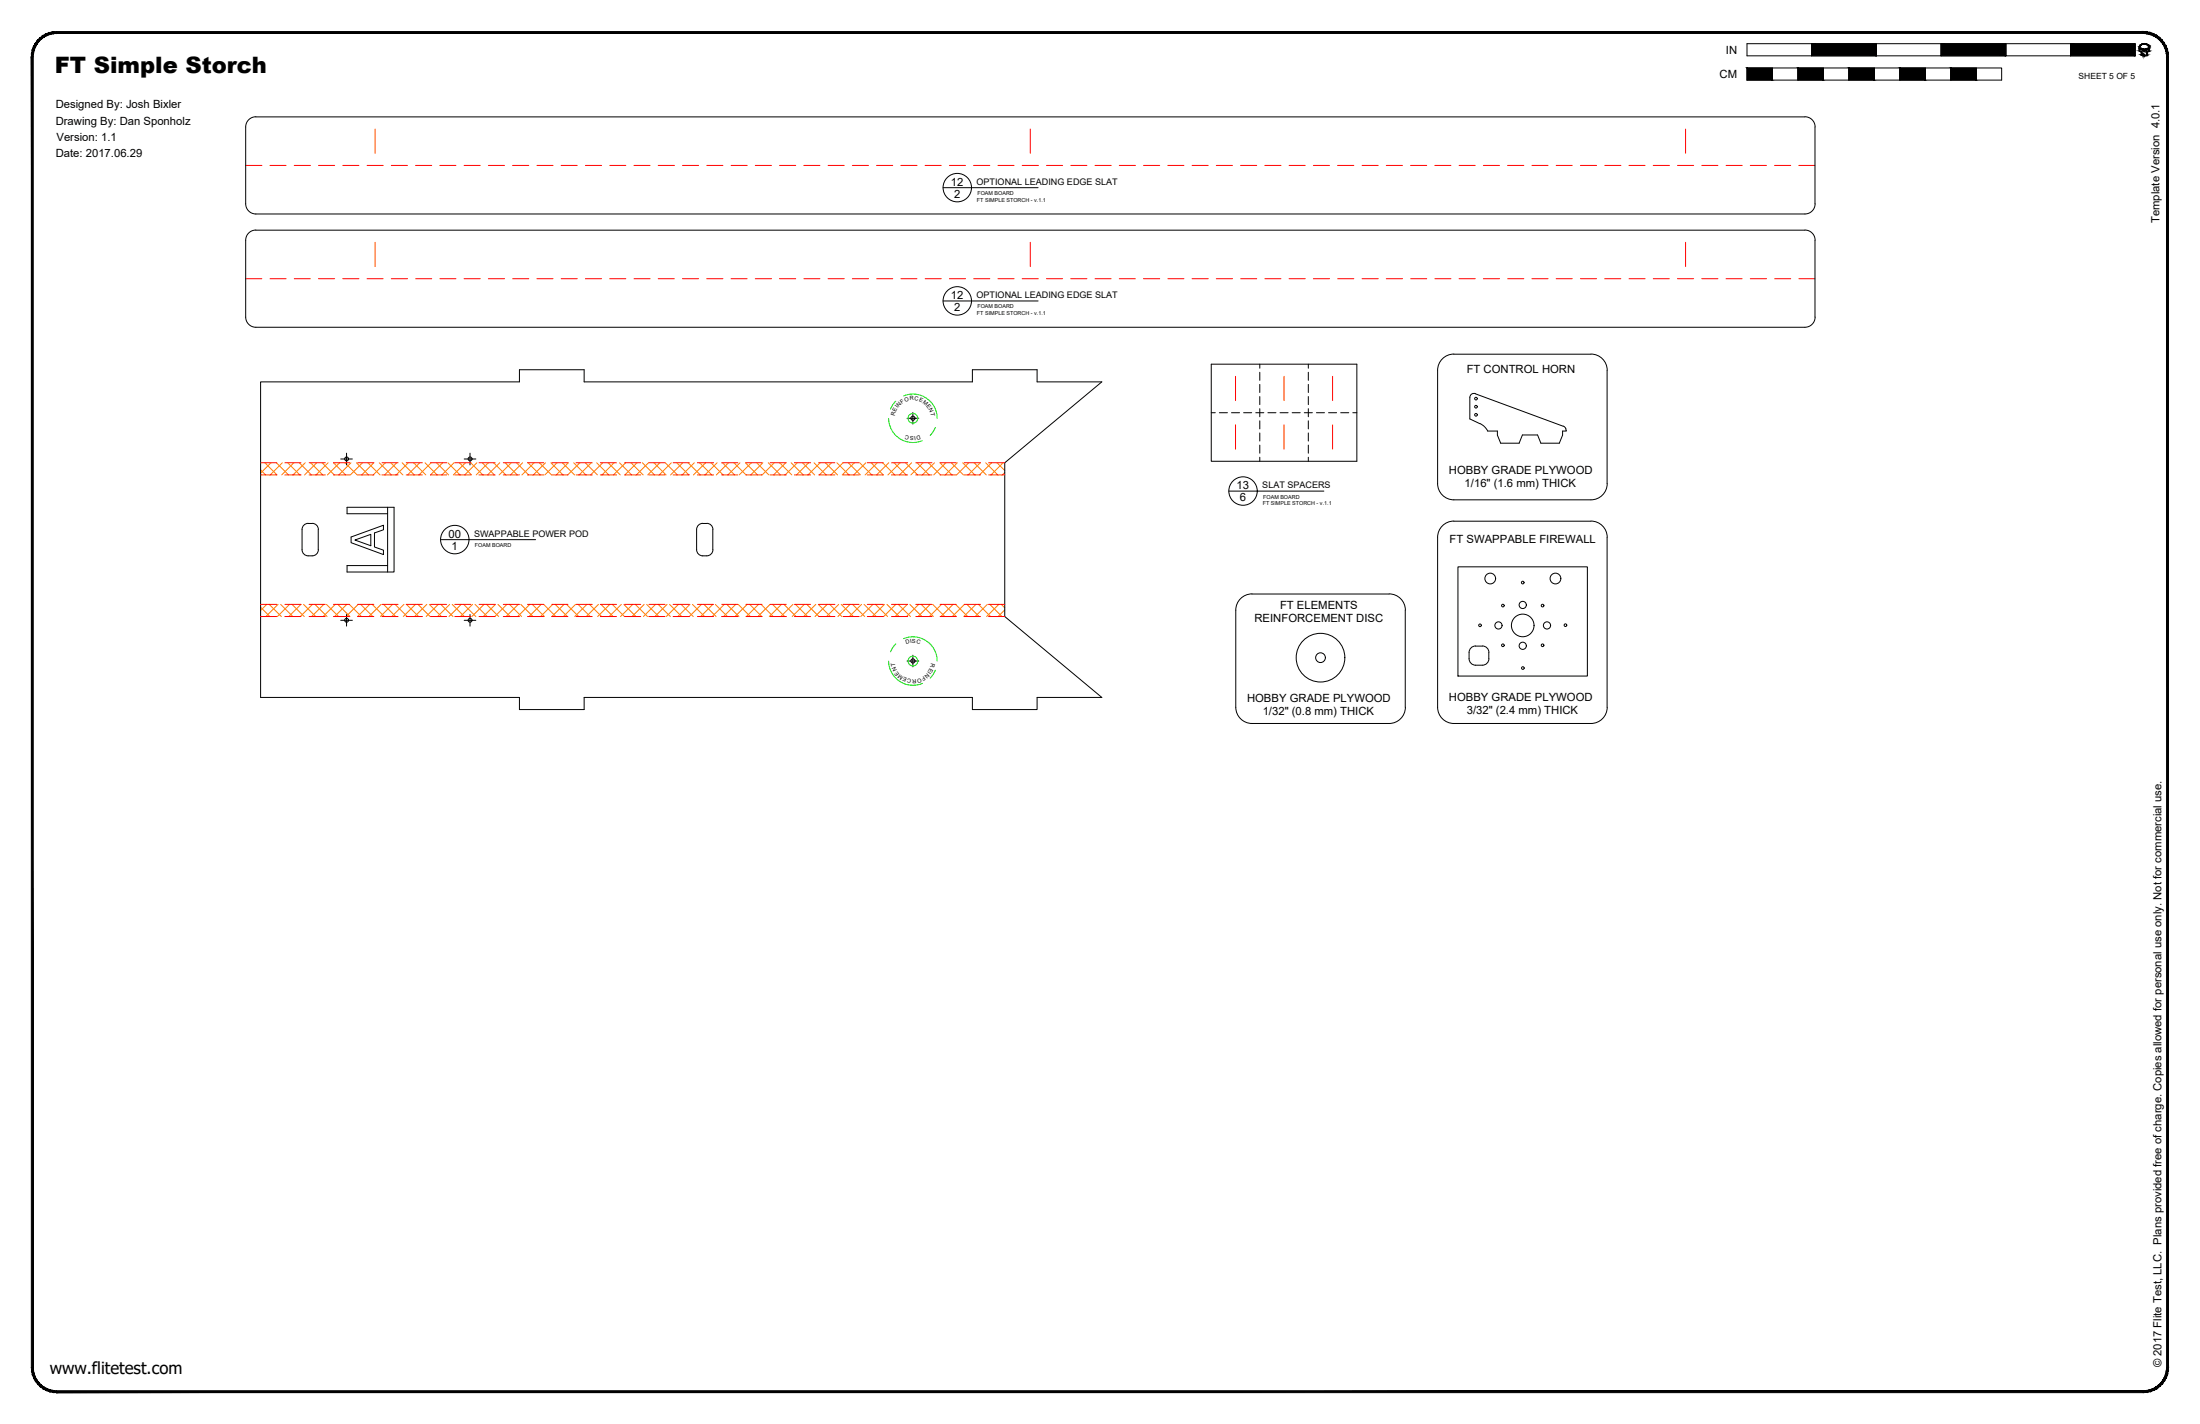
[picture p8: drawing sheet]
<svg xmlns="http://www.w3.org/2000/svg" width="864mm" height="559mm" viewBox="0 0 864 559" stroke-linecap="round" stroke-linejoin="round" font-family="sans-serif">
<!-- layer: 01 CUT -->
<g fill="none" stroke="#000" stroke-width=".39">
<path d="M97.6 47a4 4 0 0 1 2.8-1.2h608.1a3.9 3.9 0 0 1 4 4v30.2a4 4 0 0 1-4 4h-608.1a4 4 0 0 1-4-4v-30.2a4 4 0 0 1 1.2-2.8zM97.6 91.4a4 4 0 0 1 2.8-1.1h608.1a3.9 3.9 0 0 1 4 4v30.1a4 4 0 0 1-4 4h-608.1a4 4 0 0 1-4-3.9v-30.2a4 4 0 0 1 1.2-2.9zM102.3 149.9h101.6v-4.8h25.4v4.8h152.4v-4.8h25.4v4.8h25.4l-38.1 31.7v60.3l38.1 31.8h-25.4v4.7h-25.4v-4.7h-152.4v4.7h-25.4v-4.7h-101.6zM475.5 142.9h57.1v38.1h-57.1zM494.5 142.9v1.6M494.5 146.1v3.2M494.5 150.8v3.2M494.5 155.6v3.2M513.6 142.9v1.6M513.6 146.1v3.2M513.6 150.8v3.2M513.6 155.6v3.2"/>
<path d="M579.1 154.5l34.6 12.7 .8 .7 .4 1.3h-1.5v1.5l-1.3 3.2h-7.2l-1.3-3.2h-6l-1.3 3.2h-7.2l-1.3-3.2v-1.5h-3.8l-2-2.4-5-2.4v-8.4M579.1 154.5a1.61 1.61 0 0 0-2.1 1.5M475.5 162h1.6M478.6 162h3.2M483.4 162h3.2M488.2 162h3.1M492.9 162h3.2M494.5 160.4v3.1M494.5 165.1v3.2M494.5 169.9v3.2M494.5 174.7v3.1M494.5 179.4v1.6"/>
<path d="M497.7 162h3.2M502.5 162h3.1M507.2 162h3.2M512 162h3.2M513.6 160.4v3.1M513.6 165.1v3.2M513.6 169.9v3.2M513.6 174.7v3.1M513.6 179.4v1.6M516.7 162h3.2M521.5 162h3.2M526.3 162h3.2"/>
<path d="M531 162h1.6M121 205.4a2.96 2.96 0 0 1 3.9 1.8l.1 8.5-.3 1.1-.6 .8a3.8 3.8 0 0 1-3.1 .5M121 205.4l-1.5 .5-.7 .8-.2 1.1v8.5l.9 1.3 1.5 .5M279.8 207.8v7.9M279.9 207.8l-.3-1.1a3.7 3.7 0 0 0-5.2-.8l-.7 .8-.2 1.1v8.5a3.2 3.2 0 0 0 4.5 1.8l1.3-.9 .6-1.5M572.3 222.4h50.8v42.9h-50.8zM579.2 253.5h2.7M579.2 253.5l-1.1 .3-.9 .7a4.9 4.9 0 0 0-.5 4l.2 1.1 .7 .9a5.1 5.1 0 0 0 4.3 .5M581.9 253.5l1.1 .3 .9 .7 .6 1.5M584.4 256.1v2.4M584.5 258.5l-.6 1.6-.9 .7-1.1 .2"/>
<circle cx="579.4" cy="156.4" r=".52"/>
<circle cx="579.4" cy="159.6" r=".52"/>
<circle cx="358.4" cy="164.1" r=".82"/>
<circle cx="579.4" cy="162.8" r=".52"/>
<circle cx="136.1" cy="180.1" r=".77"/>
<circle cx="184.5" cy="180.1" r=".77"/>
<circle cx="585" cy="227" r="2.11"/>
<circle cx="590" cy="237.6" r=".52"/>
<circle cx="597.7" cy="237.4" r="1.41"/>
<circle cx="597.7" cy="228.6" r=".52"/>
<circle cx="605.5" cy="237.6" r=".52"/>
<circle cx="610.6" cy="227" r="2.11"/>
<circle cx="136.1" cy="243.4" r=".77"/>
<circle cx="184.5" cy="243.4" r=".77"/>
<circle cx="358.4" cy="259.4" r=".82"/>
<circle cx="518.4" cy="258.1" r="9.6"/>
<circle cx="518.4" cy="258.1" r="1.91"/>
<circle cx="581" cy="245.4" r=".52"/>
<circle cx="588.2" cy="245.4" r="1.41"/>
<circle cx="590" cy="253.2" r=".52"/>
<circle cx="597.7" cy="245.4" r="4.4"/>
<circle cx="597.7" cy="253.4" r="1.41"/>
<circle cx="605.5" cy="253.2" r=".52"/>
<circle cx="607.3" cy="245.4" r="1.41"/>
<circle cx="614.5" cy="245.3" r=".52"/>
<circle cx="597.8" cy="262.2" r=".52"/>
</g>
<!-- layer: 02 SCORE -->
<g fill="none" stroke="#f00" stroke-width=".39">
<path d="M147.2 50.6v9.6M404.4 50.6v9.6M661.7 50.6v9.6M96.4 64.9h6.4M106 64.9h6.3M115.5 64.9h6.3M125 64.9h6.4M134.5 64.9h6.4M144.1 64.9h6.3M153.6 64.9h6.3M163.1 64.9h6.4M172.6 64.9h6.4"/>
<path d="M182.2 64.9h6.3M191.7 64.9h6.3M201.2 64.9h6.4M210.7 64.9h6.4M220.3 64.9h6.3M229.8 64.9h6.3M239.3 64.9h6.4M248.8 64.9h6.4M258.4 64.9h6.3M267.9 64.9h6.4M277.4 64.9h6.4M287 64.9h6.3"/>
<path d="M296.5 64.9h6.3M306 64.9h6.4M315.5 64.9h6.4M325.1 64.9h6.3M334.6 64.9h6.3M344.1 64.9h6.4M353.6 64.9h6.4M363.2 64.9h6.3M372.7 64.9h6.3M382.2 64.9h6.4M391.7 64.9h6.4M401.3 64.9h6.3"/>
<path d="M410.8 64.9h6.3M420.3 64.9h6.4M429.8 64.9h6.4M439.4 64.9h6.3M448.9 64.9h6.3M458.4 64.9h6.4M467.9 64.9h6.4M477.5 64.9h6.3M487 64.9h6.3M496.5 64.9h6.4M506 64.9h6.4M515.6 64.9h6.3"/>
<path d="M525.1 64.9h6.3M534.7 64.9h6.3M544.2 64.9h6.3M553.7 64.9h6.4M563.2 64.9h6.4M572.8 64.9h6.3M582.3 64.9h6.3M591.8 64.9h6.4M601.3 64.9h6.4M610.9 64.9h6.3M620.4 64.9h6.3M629.9 64.9h6.4"/>
<path d="M639.4 64.9h6.4M649 64.9h6.3M658.5 64.9h6.3M668 64.9h6.4M677.5 64.9h6.4M687.1 64.9h6.3M696.6 64.9h6.3M706.1 64.9h6.4M147.2 95.1v9.5M404.4 95.1v9.5M661.7 95.1v9.5M96.4 109.4h6.4"/>
<path d="M106 109.4h6.3M115.5 109.4h6.3M125 109.4h6.4M134.5 109.4h6.4M144.1 109.4h6.3M153.6 109.4h6.3M163.1 109.4h6.4M172.6 109.4h6.4M182.2 109.4h6.3M191.7 109.4h6.3M201.2 109.4h6.4M210.7 109.4h6.4"/>
<path d="M220.3 109.4h6.3M229.8 109.4h6.3M239.3 109.4h6.4M248.8 109.4h6.4M258.4 109.4h6.3M267.9 109.4h6.4M277.4 109.4h6.4M287 109.4h6.3M296.5 109.4h6.3M306 109.4h6.4M315.5 109.4h6.4M325.1 109.4h6.3"/>
<path d="M334.6 109.4h6.3M344.1 109.4h6.4M353.6 109.4h6.4M363.2 109.4h6.3M372.7 109.4h6.3M382.2 109.4h6.4M391.7 109.4h6.4M401.3 109.4h6.3M410.8 109.4h6.3M420.3 109.4h6.4M429.8 109.4h6.4M439.4 109.4h6.3"/>
<path d="M448.9 109.4h6.3M458.4 109.4h6.4M467.9 109.4h6.4M477.5 109.4h6.3M487 109.4h6.3M496.5 109.4h6.4M506 109.4h6.4M515.6 109.4h6.3M525.1 109.4h6.3M534.7 109.4h6.3M544.2 109.4h6.3M553.7 109.4h6.4"/>
<path d="M563.2 109.4h6.4M572.8 109.4h6.3M582.3 109.4h6.3M591.8 109.4h6.4M601.3 109.4h6.4M610.9 109.4h6.3M620.4 109.4h6.3M629.9 109.4h6.4M639.4 109.4h6.4M649 109.4h6.3M658.5 109.4h6.3M668 109.4h6.4"/>
<path d="M677.5 109.4h6.4M687.1 109.4h6.3M696.6 109.4h6.3M706.1 109.4h6.4M485 147.7v9.5M504 147.7v9.5M523.1 147.7v9.5M485 166.7v9.5M504 166.7v9.5M523.1 166.7v9.5M102.3 186.4h6.3M102.3 181.6h6.3"/>
<path d="M111.8 186.4h6.4M111.8 181.6h6.4M121.3 186.4h6.4M121.3 181.6h6.4M130.9 186.4h6.3M130.9 181.6h6.3M140.4 186.4h6.3M140.4 181.6h6.3M149.9 186.4h6.4M149.9 181.6h6.4M159.5 186.4h6.3M159.5 181.6h6.3"/>
<path d="M169 186.4h6.3M169 181.6h6.3M178.5 186.4h6.4M178.5 181.6h6.4M188 186.4h6.4M188 181.6h6.4M197.6 186.4h6.3M197.6 181.6h6.3M207.1 186.4h6.3M207.1 181.6h6.3M216.6 186.4h6.4M216.6 181.6h6.4"/>
<path d="M226.1 186.4h6.4M226.1 181.6h6.4M235.7 186.4h6.3M235.7 181.6h6.3M245.2 186.4h6.3M245.2 181.6h6.3M254.7 186.4h6.4M254.7 181.6h6.4M264.2 186.4h6.4M264.2 181.6h6.4M273.8 186.4h6.3M273.8 181.6h6.3"/>
<path d="M283.3 186.4h6.3M283.3 181.6h6.3M292.8 186.4h6.4M292.8 181.6h6.4M302.3 186.4h6.4M302.3 181.6h6.4M311.9 186.4h6.3M311.9 181.6h6.3M321.4 186.4h6.3M321.4 181.6h6.3M330.9 186.4h6.4M330.9 181.6h6.4"/>
<path d="M340.4 186.4h6.4M340.4 181.6h6.4M350 186.4h6.3M350 181.6h6.3M359.5 186.4h6.3M359.5 181.6h6.3M369 186.4h6.4M369 181.6h6.4M378.5 186.4h6.4M378.5 181.6h6.4M388.1 186.4h6.3M388.1 181.6h6.3"/>
<path d="M102.3 237.2h6.3M111.8 237.2h6.4M121.3 237.2h6.4M130.9 237.2h6.3M140.4 237.2h6.3M149.9 237.2h6.4M159.5 237.2h6.3M169 237.2h6.3M178.5 237.2h6.4M188 237.2h6.4M197.6 237.2h6.3M207.1 237.2h6.3"/>
<path d="M216.6 237.2h6.4M226.1 237.2h6.4M235.7 237.2h6.3M245.2 237.2h6.3M254.7 237.2h6.4M264.2 237.2h6.4M273.8 237.2h6.3M283.3 237.2h6.3M292.8 237.2h6.4M302.3 237.2h6.4M311.9 237.2h6.3M321.4 237.2h6.3"/>
<path d="M330.9 237.2h6.4M340.4 237.2h6.4M350 237.2h6.3M359.5 237.2h6.3M369 237.2h6.4M378.5 237.2h6.4M388.1 237.2h6.3M102.3 241.9h6.3M111.8 241.9h6.4M121.3 241.9h6.4M130.9 241.9h6.3M140.4 241.9h6.3"/>
<path d="M149.9 241.9h6.4M159.5 241.9h6.3M169 241.9h6.3M178.5 241.9h6.4M188 241.9h6.4M197.6 241.9h6.3M207.1 241.9h6.3M216.6 241.9h6.4M226.1 241.9h6.4M235.7 241.9h6.3M245.2 241.9h6.3M254.7 241.9h6.4"/>
<path d="M264.2 241.9h6.4M273.8 241.9h6.3M283.3 241.9h6.3M292.8 241.9h6.4M302.3 241.9h6.4M311.9 241.9h6.3M321.4 241.9h6.3M330.9 241.9h6.4M340.4 241.9h6.4M350 241.9h6.3M359.5 241.9h6.3M369 241.9h6.4"/>
<path d="M378.5 241.9h6.4M388.1 241.9h6.3"/>
</g>
<!-- layer: 06 CAVITY -->
<g fill="none" stroke="#ff7f00" stroke-width=".39">
<path d="M102.3 184.4l2 2M104 181.6l4.7 4.8M106.4 181.6l-4.1 4.1M108.5 181.6l4.8 4.8M110.8 181.6l-4.7 4.8M113 181.6l4.7 4.8M115.3 181.6l-4.7 4.8M117.5 181.6l4.7 4.8M119.8 181.6l-4.8 4.8M121.9 181.6l4.8 4.8M124.3 181.6l-4.7 4.8M126.5 181.6l4.7 4.8"/>
<path d="M128.8 181.6l-4.8 4.8M130.9 181.6l4.8 4.8M133.3 181.6l-4.8 4.8M135.4 181.6l4.8 4.8M137.8 181.6l-4.8 4.8M139.9 181.6l4.8 4.8M142.3 181.6l-4.8 4.8M144.4 181.6l4.8 4.8M146.7 181.6l-4.7 4.8M148.9 181.6l4.7 4.8M151.3 181.6l-4.8 4.8M153.4 181.6l4.8 4.8"/>
<path d="M155.7 181.6l-4.7 4.8M157.9 181.6l4.7 4.8M160.2 181.6l-4.7 4.8M162.4 181.6l4.7 4.8M164.8 181.6l-4.8 4.8M166.8 181.6l4.8 4.8M169.2 181.6l-4.7 4.8M171.4 181.6l4.7 4.8M173.7 181.6l-4.7 4.8M175.8 181.6l4.8 4.8M178.2 181.6l-4.8 4.8M180.3 181.6l4.8 4.8"/>
<path d="M182.7 181.6l-4.7 4.8M184.8 181.6l4.8 4.8M187.2 181.6l-4.8 4.8M189.3 181.6l4.8 4.8M191.7 181.6l-4.8 4.8M193.8 181.6l4.7 4.8M196.2 181.6l-4.8 4.8M198.3 181.6l4.8 4.8M200.7 181.6l-4.8 4.8M202.8 181.6l4.7 4.8M205.1 181.6l-4.7 4.8M207.3 181.6l4.7 4.8"/>
<path d="M209.7 181.6l-4.8 4.8M211.7 181.6l4.8 4.8M214.1 181.6l-4.7 4.8M216.3 181.6l4.7 4.8M218.6 181.6l-4.7 4.8M220.8 181.6l4.7 4.8M223.1 181.6l-4.8 4.8M225.2 181.6l4.8 4.8M227.6 181.6l-4.7 4.8M229.7 181.6l4.8 4.8M232.1 181.6l-4.8 4.8M234.2 181.6l4.8 4.8"/>
<path d="M236.6 181.6l-4.8 4.8M238.7 181.6l4.8 4.8M241.1 181.6l-4.8 4.8M243.2 181.6l4.8 4.8M245.6 181.6l-4.8 4.8M247.7 181.6l4.8 4.8M250 181.6l-4.7 4.8M252.2 181.6l4.7 4.8M254.6 181.6l-4.8 4.8M256.7 181.6l4.8 4.8M259 181.6l-4.7 4.8M261.2 181.6l4.7 4.8"/>
<path d="M263.5 181.6l-4.7 4.8M265.7 181.6l4.7 4.8M268 181.6l-4.8 4.8M270.1 181.6l4.8 4.8M272.5 181.6l-4.7 4.8M274.6 181.6l4.8 4.8M277 181.6l-4.8 4.8M279.1 181.6l4.8 4.8M281.5 181.6l-4.8 4.8M283.6 181.6l4.8 4.8M286 181.6l-4.8 4.8M288.1 181.6l4.8 4.8"/>
<path d="M290.5 181.6l-4.8 4.8M292.6 181.6l4.8 4.8M294.9 181.6l-4.7 4.8M297.1 181.6l4.7 4.8M299.5 181.6l-4.8 4.8M301.6 181.6l4.7 4.8M303.9 181.6l-4.7 4.8M306.1 181.6l4.7 4.8M308.4 181.6l-4.7 4.8M310.6 181.6l4.7 4.8M312.9 181.6l-4.7 4.8M315 181.6l4.8 4.8"/>
<path d="M317.4 181.6l-4.8 4.8M319.5 181.6l4.8 4.8M321.9 181.6l-4.7 4.8M324 181.6l4.8 4.8M326.4 181.6l-4.8 4.8M328.5 181.6l4.8 4.8M330.9 181.6l-4.8 4.8M333 181.6l4.8 4.8M335.4 181.6l-4.8 4.8M337.5 181.6l4.8 4.8M339.9 181.6l-4.8 4.8M342 181.6l4.7 4.8"/>
<path d="M344.4 181.6l-4.8 4.8M346.5 181.6l4.7 4.8M348.9 181.6l-4.8 4.8M350.9 181.6l4.8 4.8M353.3 181.6l-4.7 4.8M355.5 181.6l4.7 4.8M357.8 181.6l-4.7 4.8M360 181.6l4.7 4.8M362.3 181.6l-4.8 4.8M364.4 181.6l4.8 4.8M366.8 181.6l-4.7 4.8M369 181.6l4.7 4.8"/>
<path d="M371.3 181.6l-4.8 4.8M373.4 181.6l4.8 4.8M375.8 181.6l-4.8 4.8M377.9 181.6l4.8 4.8M380.3 181.6l-4.8 4.8M382.4 181.6l4.8 4.8M384.8 181.6l-4.8 4.8M386.9 181.6l4.8 4.8M389.2 181.6l-4.7 4.8M391.4 181.6l3 3M393.8 181.6l-4.8 4.8M394.4 185.4l-.9 1"/>
<path d="M102.3 238.3l3.6 3.6M104.7 237.2l-2.4 2.4M105.7 237.2l4.7 4.7M109.1 237.2l-4.7 4.7M110.2 237.2l4.7 4.7M113.7 237.2l-4.8 4.7M114.7 237.2l4.7 4.7M118.1 237.2l-4.7 4.7M119.2 237.2l4.7 4.7M122.6 237.2l-4.7 4.7M123.6 237.2l4.8 4.7M127.1 237.2l-4.8 4.7"/>
<path d="M128.1 237.2l4.8 4.7M131.6 237.2l-4.7 4.7M132.6 237.2l4.8 4.7M136.1 237.2l-4.7 4.7M137.1 237.2l4.8 4.7M140.6 237.2l-4.8 4.7M141.6 237.2l4.8 4.7M145.1 237.2l-4.8 4.7M146.1 237.2l4.8 4.7M149.6 237.2l-4.8 4.7M150.6 237.2l4.7 4.7M154.1 237.2l-4.8 4.7"/>
<path d="M155.1 237.2l4.7 4.7M158.6 237.2l-4.8 4.7M159.5 237.2l4.8 4.7M163.1 237.2l-4.8 4.7M164.1 237.2l4.7 4.7M167.5 237.2l-4.7 4.7M168.5 237.2l4.8 4.7M172.1 237.2l-4.8 4.7M173 237.2l4.8 4.7M176.5 237.2l-4.7 4.7M177.5 237.2l4.8 4.7M181 237.2l-4.7 4.7"/>
<path d="M182 237.2l4.8 4.7M185.5 237.2l-4.8 4.7M186.5 237.2l4.8 4.7M190 237.2l-4.8 4.7M191 237.2l4.8 4.7M194.5 237.2l-4.8 4.7M195.5 237.2l4.7 4.7M199 237.2l-4.8 4.7M200 237.2l4.7 4.7M203.5 237.2l-4.8 4.7M204.4 237.2l4.8 4.7M208 237.2l-4.8 4.7"/>
<path d="M209 237.2l4.7 4.7M212.4 237.2l-4.7 4.7M213.4 237.2l4.8 4.7M216.9 237.2l-4.7 4.7M217.9 237.2l4.8 4.7M221.4 237.2l-4.7 4.7M222.4 237.2l4.8 4.7M225.9 237.2l-4.7 4.7M226.9 237.2l4.8 4.7M230.4 237.2l-4.8 4.7M231.4 237.2l4.7 4.7M234.9 237.2l-4.8 4.7"/>
<path d="M235.9 237.2l4.8 4.7M239.4 237.2l-4.8 4.7M240.4 237.2l4.7 4.7M243.9 237.2l-4.8 4.7M244.9 237.2l4.7 4.7M248.4 237.2l-4.8 4.7M249.4 237.2l4.8 4.7M252.9 237.2l-4.8 4.7M253.9 237.2l4.7 4.7M257.3 237.2l-4.7 4.7M258.4 237.2l4.7 4.7M261.8 237.2l-4.7 4.7"/>
<path d="M262.8 237.2l4.8 4.7M266.3 237.2l-4.8 4.7M267.4 237.2l4.7 4.7M270.8 237.2l-4.7 4.7M271.8 237.2l4.8 4.7M275.3 237.2l-4.7 4.7M276.3 237.2l4.8 4.7M279.8 237.2l-4.8 4.7M280.8 237.2l4.8 4.7M284.3 237.2l-4.7 4.7M285.3 237.2l4.8 4.7M288.8 237.2l-4.8 4.7"/>
<path d="M289.8 237.2l4.7 4.7M293.3 237.2l-4.8 4.7M294.3 237.2l4.8 4.7M297.8 237.2l-4.8 4.7M298.8 237.2l4.7 4.7M302.3 237.2l-4.8 4.7M303.3 237.2l4.7 4.7M306.7 237.2l-4.7 4.7M307.7 237.2l4.8 4.7M311.3 237.2l-4.8 4.7M312.3 237.2l4.7 4.7M315.7 237.2l-4.7 4.7"/>
<path d="M316.7 237.2l4.8 4.7M320.2 237.2l-4.7 4.7M321.2 237.2l4.8 4.7M324.7 237.2l-4.8 4.7M325.7 237.2l4.8 4.7M329.2 237.2l-4.7 4.7M330.2 237.2l4.8 4.7M333.7 237.2l-4.8 4.7M334.7 237.2l4.7 4.7M338.2 237.2l-4.8 4.7M339.2 237.2l4.8 4.7M342.7 237.2l-4.8 4.7"/>
<path d="M343.7 237.2l4.7 4.7M347.2 237.2l-4.8 4.7M348.2 237.2l4.7 4.7M351.6 237.2l-4.7 4.7M352.6 237.2l4.8 4.7M356.2 237.2l-4.8 4.7M357.2 237.2l4.7 4.7M360.6 237.2l-4.7 4.7M361.6 237.2l4.8 4.7M365.1 237.2l-4.7 4.7M366.1 237.2l4.8 4.7M369.6 237.2l-4.8 4.7"/>
<path d="M370.6 237.2l4.8 4.7M374.1 237.2l-4.7 4.7M375.1 237.2l4.8 4.7M378.6 237.2l-4.8 4.7M379.6 237.2l4.7 4.7M383.1 237.2l-4.8 4.7M384.1 237.2l4.8 4.7M387.6 237.2l-4.8 4.7M388.6 237.2l4.7 4.7M392.1 237.2l-4.8 4.7M393.1 237.2l1.3 1.3M394.4 239.4l-2.6 2.5"/>
</g>
<!-- layer: 24 DIMENSIONS -->
<path d="M136 177.8v4.6M184.5 177.8v4.6M356.1 164.1h4.6M358.3 161.9v4.5M133.8 180.1h4.5M182.2 180.1h4.6M133.8 243.4h4.5M136 241.1v4.6M182.2 243.4h4.6M184.5 241.1v4.6M356.1 259.4h4.6M358.3 257.1v4.6" fill="none" stroke="#000" stroke-width=".39"/>
<!-- layer: 23 NOTES -->
<g fill="none" stroke="#000" stroke-width=".39">
<path d="M370.2 73.7h37.3M370.2 118.1h37.3M630.9 145.3v44.5M630.9 145.3a6.4 6.4 0 0 0-6.4-6.4l-53.8 .1a6.3 6.3 0 0 0-6.4 6.3v44.5a6.4 6.4 0 0 0 6.4 6.3h53.8a6.4 6.4 0 0 0 6.4-6.3M152.2 199.1v25.4M482.4 192.7h37.3M137.8 210.7l12.7-4.6v1.8l-3.5 1.2v5.5l3.5 1.3v1.7l-12.7-4.6zM139.3 211.9l6.3-2.2v4.5zM152.2 201.6h-16v-2.5h18.5v25.4h-18.5v-2.6h16M172.9 211.8h37.4M630.9 210.9v66.7M630.9 210.9a6.4 6.4 0 0 0-6.4-6.4h-53.8a6.3 6.3 0 0 0-6.4 6.4v66.7a6.4 6.4 0 0 0 6.4 6.3h53.8a6.4 6.4 0 0 0 6.4-6.4"/>
<path d="M545.3 233.1h-53.8a6.4 6.4 0 0 0-6.4 6.4v38a6.4 6.4 0 0 0 6.4 6.4h53.8M545.3 233.1a6.4 6.4 0 0 1 6.4 6.3M551.6 239.5v38.1M551.7 277.5a6.4 6.4 0 0 1-6.4 6.4"/>
<circle cx="375.8" cy="73.6" r="5.6"/>
<circle cx="375.8" cy="118.1" r="5.6"/>
<circle cx="487.9" cy="192.7" r="5.6"/>
<circle cx="178.5" cy="211.7" r="5.6"/>
</g>
<!-- layer: 05 REFERENCE -->
<g fill="none" stroke="#0f0" stroke-width=".39">
<path d="M351.6 157.4l-1.2 1.6-.8 1.5M354.7 155.4a9.5 9.5 0 0 1 13.2 8.7M348.8 164.2a9.5 9.5 0 0 0 13.3 8.7M367.2 167.8l-2.1 3M348.8 259.4a9.5 9.5 0 0 0 13.3 8.8M351.6 252.7l-1.2 1.5-.8 1.6M354.7 250.6a9.5 9.5 0 0 1 13.2 8.8M367.2 263l-2.1 3.1"/>
<circle cx="358.4" cy="164.1" r="1.9"/>
<circle cx="358.4" cy="259.4" r="1.92"/>
</g>
<!-- layer: 21 FULL-SIZE -->
<path d="M685.8 17.1h25.4v4.8h-25.4zM711.2 17.1h25.4v4.8h-25.4zM736.6 17.1h25.4v4.8h-25.4zM762 17.1h25.4v4.8h-25.4zM787.4 17.1h25.4v4.8h-25.4zM812.8 17.1h25.4v4.8h-25.4zM840.1 18.8l1.3 .4 .2 .3 1.9-.7v.3l-1.7 1.2-1.7-1.2zM843.7 20v-1.3a1.98 1.98 0 0 0-1.9-1.5 1.98 1.98 0 0 0-1.9 1.5l-.1 1.3 .9 .3v1.2l.3-.5v.6l.4 .1 .1-.4 .2 .5v-.3l.1 .3 1-.3v-1.2l1-.3v-1.3a2.07 2.07 0 0 0-2-1.6 2.07 2.07 0 0 0-2 1.6v1.3l.8 .3v1.3l1.2 .3 1.1-.3v-1.3M685.8 26.7h9.9v4.7h10.1v-4.7h9.9v4.7h10.1v-4.7h10v4.7h10v-4.7h10v4.7h9.9v-4.7h10.1v4.7h9.9v-4.7h-9.9v4.7h-10.1v-4.7h-9.9v4.7h-10v-4.7h-10v4.7h-10v-4.7h-10.1v4.7h-9.9v-4.7h-10.1v4.7h-9.9zM841.1 21.7v-.5l.1 .5" fill="none" stroke="#000" stroke-width=".39"/>
<g fill="#000" stroke="#000" stroke-width=".39">
<path d="M840.1 18.8l1.1 .3h-1.1zM840.4 17.6l-.2 .1zM840.7 19.5h2.1l-1 .8zM841.4 17.2h.7zM842.4 19.1l1.1-.3v.3zM843.5 20h.3zM841.4 21.8h.7zM842.5 21.6h.4zM842.8 20.3h.3z"/>
<path d="M20.8 12.5l1.4-.1v.7zM20.8 12.5l.1 .7 1.3-.1zM19.4 12.8l1.4-.3 .1 .7zM19.4 12.8l.2 .7 1.3-.3zM18.1 13.3l1.3-.5 .2 .7zM18.1 13.3l.3 .7 1.2-.5zM16.9 13.9l1.2-.6 .3 .7zM16.9 13.9l.4 .7 1.1-.6zM15.7 14.8l1.2-.9 .4 .7zM15.7 14.8l.5 .6 1.1-.8zM15.7 14.8l.5 .6-1.5 .4zM14.7 15.8l.6 .5 .9-.9zM14.7 15.8l.6 .5-1.4 .6zM13.9 16.9l.6 .4 .8-1zM13.9 16.9l.6 .4-1.3 .9zM13.2 18.2l.7 .3 .6-1.2zM13.2 18.2l.7 .3-1.2 1zM12.7 19.5l.7 .2 .5-1.2zM12.7 19.5l.7 .2-1 1.2zM13.4 19.7l-1 1.2 .7 .1zM12.4 20.9l.7 .1-.8 1.3zM13.1 21l-.8 1.3h.7z"/>
<path d="M711.2 17.1l25.4 4.8v-4.8zM711.2 17.1l25.4 4.8h-25.4z"/>
<path d="M762 17.1l25.4 4.8v-4.8zM762 17.1l25.4 4.8h-25.4z"/>
<path d="M812.8 17.1l25.4 4.8v-4.8zM812.8 17.1l25.4 4.8h-25.4z"/>
<path d="M839.8 18.7v1.3zM839.8 18.7v1.3z"/>
<path d="M839.8 20h.2zM839.8 20h.2z"/>
<path d="M839.8 18.4v.3zM839.8 18.4v.3z"/>
<path d="M839.9 18.2v.2zM839.9 18.2l-.1 .2z"/>
<path d="M840.7 17.4h.2zM840.5 17.5l.2-.1z"/>
<path d="M840.1 19.1l1.3 .1zM840.1 19.1l1.3 .1z"/>
<path d="M840.9 17.3h.4zM840.7 17.4l.2-.1zM840.7 17.4h.2zM840.7 17.4h.2z"/>
<path d="M22.2 13.1h819.2v-.7zM22.2 12.4h819.2l-819.2 .7z"/>
<path d="M840.2 19.2l1.2 .1zM840.2 19.2l1.2 .1z"/>
<path d="M840.4 19.3l1.2 .2zM840.4 19.3l1.2 .2z"/>
<path d="M841 17.2h.5zM840.9 17.3h.4z"/>
<path d="M841.1 17.2h.5zM841 17.2h.5z"/>
<path d="M841.4 17.2h1.1zM841.1 17.2h1.4z"/>
<path d="M842 17.2h.5zM842 17.2h.5z"/>
<path d="M842 17.2l.6 .1zM842 17.2l.6 .1z"/>
<path d="M842.3 17.3l.5 .1zM842.3 17.3l.5 .1z"/>
<path d="M842.6 17.4h.3zM842.6 17.4h.3z"/>
<path d="M842.6 17.4l.5 .1zM842.6 17.4l.5 .1z"/>
<path d="M842.9 17.5l.3 .1zM842.9 17.5l.3 .1z"/>
<path d="M842.1 19.3l.7 .2 .3-.2zM842.1 19.3l.7 .2h-.8z"/>
<path d="M843 17.6l.3 .1zM843 17.6l.3 .1z"/>
<path d="M843.2 17.7l.2 .1zM843.2 17.7l.2 .1z"/>
<path d="M842.1 19.2h1.3zM842.1 19.2l1 .1z"/>
<path d="M843.3 17.8l.2 .1zM843.3 17.8l.2 .1z"/>
<path d="M842.4 19.1h1.1zM842.1 19.2h1.3z"/>
<path d="M843.4 17.9l.2 .2zM843.4 17.9l.2 .2z"/>
<path d="M843.6 18.2l.1 .2zM843.6 18.2l.1 .2z"/>
<path d="M843.7 18.4l.1 .3zM843.7 18.4l.1 .3z"/>
<path d="M843.7 18.7l.1 1.3zM843.7 18.7l.1 1.3z"/>
<path d="M12.3 22.3l.7 514.3v-514.3zM12.3 22.3l.7 514.3h-.7z"/>
<path d="M685.8 26.7l9.9 4.7v-4.7zM685.8 26.7l9.9 4.7h-9.9z"/>
<path d="M705.8 26.7l9.9 4.7v-4.7zM705.8 26.7l9.9 4.7h-9.9z"/>
<path d="M725.8 26.7l10 4.7v-4.7zM725.8 26.7l10 4.7h-10z"/>
<path d="M745.8 26.7l10 4.7v-4.7zM745.8 26.7l10 4.7h-10z"/>
<path d="M765.7 26.7l10.1 4.7v-4.7zM765.7 26.7l10.1 4.7h-10.1z"/>
<path d="M839.8 20l.9 .3zM839.8 20l.9 .3z"/>
<path d="M840.4 20.3h.3zM840.4 20.3h.3z"/>
<path d="M840.6 20.3l.1 1.2zM840.6 20.3l.1 1.2z"/>
<path d="M840.6 21.5l.2 .1zM840.6 21.5l.2 .1z"/>
<path d="M840.8 21l.2 .5zM840.8 21l.2 .5z"/>
<path d="M840.6 21.6h.4zM840.6 21.6h.4zM840.6 21.6h.4zM840.6 21.6h.4z"/>
<path d="M840.6 21.6h.4zM840.6 21.6h.4z"/>
<path d="M840.6 21.6l.5 .1zM840.6 21.6l.5 .1z"/>
<path d="M841.1 21.2l.1 .4zM841.1 21.2l.1 .4z"/>
<path d="M840.7 21.7h.5zM840.7 21.7h.5z"/>
<path d="M840.9 21.7h.5zM840.9 21.7h.5z"/>
<path d="M841.4 21.3l.1 .4zM841.4 21.3l.1 .4z"/>
<path d="M841 21.7l.5 .1zM841 21.7l.5 .1z"/>
<path d="M841.1 21.8h.6zM841.1 21.8h.6z"/>
<path d="M841.7 21.5l.1 .3zM841.7 21.5l.1 .3z"/>
<path d="M841.3 21.8h.5zM841.3 21.8h.5z"/>
<path d="M841.9 21.8h.3zM841.8 21.8h.3z"/>
<path d="M842.8 20.3l.1 1.2zM842.8 20.3l.1 1.2z"/>
<path d="M842.2 21.8l.7-.2zM841.9 21.8l.6-.2z"/>
<path d="M843.1 20.3l.7-.3zM842.8 20.3l.7-.3z"/>
<path d="M851.1 20.9l.1 1.4h-.7zM850.4 21l.1 1.3 .6-1.4zM850.8 19.5l.3 1.4-.7 .1zM850.1 19.7l.3 1.3 .4-1.5zM850.3 18.2l.5 1.3-.7 .2zM849.6 18.5l.5 1.2 .2-1.5zM849.6 16.9l.7 1.3-.7 .3zM849 17.3l.6 1.2v-1.6zM848.8 15.8l.8 1.1-.6 .4zM848.3 16.3l.7 1-.2-1.5zM847.8 14.8l1 1-.5 .5zM847.8 14.8l-.5 .6 1 .9zM846.7 13.9l1.1 .9-.5 .6zM846.7 13.9l-.4 .7 1 .8zM845.4 13.3l1.3 .6-.4 .7zM845.4 13.3l-.3 .7 1.2 .6zM844.1 12.8l1.3 .5-.3 .7zM844.1 12.8l-.2 .7 1.2 .5zM842.7 12.5l1.4 .3-.2 .7zM842.7 12.5l-.1 .7 1.3 .3zM841.4 12.4l1.3 .1-.1 .7zM841.4 12.4v.7l1.2 .1z"/>
<path d="M12.3 536.6h.7l-.6 1.4zM13 536.6l-.6 1.4 .7-.1zM12.4 538l.7-.1-.4 1.5zM13.1 537.9l-.4 1.5 .7-.2zM12.7 539.4l.7-.2-.2 1.5zM13.4 539.2l-.2 1.5 .7-.3zM13.2 540.7l.7-.3v1.5zM13.9 540.4v1.5l.6-.4zM13.9 541.9l.6-.4 .2 1.6zM14.5 541.5l.2 1.6 .6-.5zM14.7 543.1l.6-.5 .4 1.5zM15.3 542.6l.4 1.5 .5-.6zM16.2 543.5l.7 1.5-1.2-.9zM16.2 543.5l.7 1.5 .4-.7zM17.3 544.3l.8 1.3-1.2-.6zM17.3 544.3l.8 1.3 .3-.7zM18.4 544.9l1 1.2-1.3-.5zM18.4 544.9l1 1.2 .2-.7zM19.6 545.4l1.2 1-1.4-.3zM19.6 545.4l1.2 1 .1-.7zM20.9 545.7l1.3 .8-1.4-.1zM20.9 545.7l1.3 .8v-.7z"/>
<path d="M850.5 22.3v514.3h.7zM850.5 22.3h.7v514.3z"/>
<path d="M22.2 545.8v.7l819.2-.7zM22.2 546.5l819.2-.7v.7z"/>
<path d="M841.4 545.8l1.3 .6-1.3 .1zM841.4 545.8l1.3 .6-.1-.7zM842.6 545.7l1.5 .4-1.4 .3zM842.6 545.7l1.5 .4-.2-.7zM843.9 545.4l1.5 .2-1.3 .5zM843.9 545.4l1.5 .2-.3-.7zM845.1 544.9l1.6 .1-1.3 .6zM845.1 544.9l1.6 .1-.4-.7zM846.3 544.3l1.5-.2-1.1 .9zM846.3 544.3l1.5-.2-.5-.6zM847.3 543.5l1.5-.4-1 1zM847.3 543.5l1.5-.4-.5-.5zM848.3 542.6l1.3-.7-.8 1.2zM849 541.5l-.7 1.1 1.3-.7zM849 541.5l1.3-.8-.7 1.2zM849.6 540.4l-.6 1.1 1.3-.8zM849.6 540.4l1.2-1-.5 1.3zM850.1 539.2l-.5 1.2 1.2-1zM851.1 538l-.3 1.4-.7-.2zM850.4 537.9l-.3 1.3 1-1.2zM851.2 536.6l-.1 1.4-.7-.1zM850.5 536.6l-.1 1.3 .8-1.3z"/>
</g>
<text font-size="8.9" x="21.5" y="28.8">FT Simple Storch</text>
<text font-size="6.6" x="19.5" y="539.1">www.flitetest.com</text>
<g font-size="4.4">
<text x="677.5" y="21.1">IN</text>
<text x="675" y="30.6">CM</text>
<text x="21.9" y="42.5">Designed By: Josh Bixler</text>
<text x="21.9" y="48.9">Drawing By: Dan Sponholz</text>
<text x="22.2" y="55.2">Version: 1.1</text>
<text x="21.9" y="61.6">Date: 2017.06.29</text>
<text x="373.3" y="72.9">12</text>
<text x="374.5" y="77.6">2</text>
<text x="847.7" y="87.6" transform="rotate(-90 847.7 87.6)">Template Version 4.0.1</text>
<text x="373.3" y="117.3">12</text>
<text x="374.5" y="122.1">2</text>
<text x="575.7" y="146.4">FT CONTROL HORN</text>
<text x="568.7" y="185.9">HOBBY GRADE PLYWOOD</text>
<text x="485.4" y="191.9">13</text>
<text x="574.9" y="191.2">1/16&quot; (1.6 mm) THICK</text>
<text x="486.7" y="196.7">6</text>
<text x="176" y="211">00</text>
<text x="177.3" y="215.7">1</text>
<text x="569" y="213.1">FT SWAPPABLE FIREWALL</text>
<text x="502.5" y="238.8">FT ELEMENTS</text>
<text x="492.4" y="244.2">REINFORCEMENT DISC</text>
<text x="489.5" y="275.3">HOBBY GRADE PLYWOOD</text>
<text x="568.7" y="275">HOBBY GRADE PLYWOOD</text>
<text x="495.7" y="280.6">1/32&quot; (0.8 mm) THICK</text>
<text x="575.8" y="280.3">3/32&quot; (2.4 mm) THICK</text>
<text x="848.5" y="536.6" transform="rotate(-90 848.5 536.6)">© 2017 Flite Test, LLC. Plans provided free of charge. Copies allowed for personal use only. Not for commercial use.</text>
</g>
<g font-size="3.5">
<text x="383.3" y="72.6">OPTIONAL LEADING EDGE SLAT</text>
<text x="383.3" y="117">OPTIONAL LEADING EDGE SLAT</text>
<text x="495.5" y="191.6">SLAT SPACERS</text>
<text x="186.1" y="210.7">SWAPPABLE POWER POD</text>
</g>
<text font-size="3.3" x="816" y="31.1">SHEET 5 OF 5</text>
<g font-size="2.2">
<text x="351.7" y="161.6" transform="rotate(-64 351.7 161.6)">E</text>
<text x="352.4" y="160.1" transform="rotate(-55 352.4 160.1)">I</text>
<text x="352.8" y="159.6" transform="rotate(-45 352.8 159.6)">N</text>
<text x="354" y="158.5" transform="rotate(-34 354 158.5)">F</text>
<text x="355.3" y="157.7" transform="rotate(-18 355.3 157.7)">O</text>
<text x="357.1" y="157.1" transform="rotate(-3 357.1 157.1)">R</text>
<text x="358.9" y="157" transform="rotate(11 358.9 157)">C</text>
<text x="360.7" y="157.3" transform="rotate(23 360.7 157.3)">E</text>
<text x="362.1" y="158" transform="rotate(37 362.1 158)">M</text>
<text x="363.6" y="159.3" transform="rotate(53 363.6 159.3)">E</text>
<text x="364.5" y="160.5" transform="rotate(65 364.5 160.5)">N</text>
<text x="351.2" y="163.3" transform="rotate(-78 351.2 163.3)">R</text>
<text x="365.2" y="162.1" transform="rotate(80 365.2 162.1)">T</text>
<text x="357.1" y="171.2" transform="rotate(-164 357.1 171.2)">C</text>
<text x="358.7" y="171.3" transform="rotate(-178 358.7 171.3)">S</text>
<text x="359.3" y="171.2" transform="rotate(171 359.3 171.2)">I</text>
<text x="361" y="170.8" transform="rotate(162 361 170.8)">D</text>
<text x="355.7" y="252.7" transform="rotate(-16 355.7 252.7)">D</text>
<text x="357.4" y="252.4" transform="rotate(-9 357.4 252.4)">I</text>
<text x="358" y="252.3" transform="rotate(2 358 252.3)">S</text>
<text x="359.7" y="252.4" transform="rotate(16 359.7 252.4)">C</text>
<text x="351.5" y="261.5" transform="rotate(-101 351.5 261.5)">T</text>
<text x="352.2" y="263" transform="rotate(-116 352.2 263)">N</text>
<text x="363.9" y="263.9" transform="rotate(135 363.9 263.9)">N</text>
<text x="364.3" y="263.4" transform="rotate(125 364.3 263.4)">I</text>
<text x="365" y="262" transform="rotate(118 365 262)">E</text>
<text x="365.5" y="260.3" transform="rotate(102 365.5 260.3)">R</text>
<text x="353.1" y="264.3" transform="rotate(-128 353.1 264.3)">E</text>
<text x="354.6" y="265.5" transform="rotate(-142 354.6 265.5)">M</text>
<text x="356.1" y="266.2" transform="rotate(-157 356.1 266.2)">E</text>
<text x="357.8" y="266.6" transform="rotate(-171 357.8 266.6)">C</text>
<text x="359.6" y="266.5" transform="rotate(175 359.6 266.5)">R</text>
<text x="361.5" y="265.9" transform="rotate(160 361.5 265.9)">O</text>
<text x="362.7" y="265.1" transform="rotate(147 362.7 265.1)">F</text>
</g>
<g font-size="2.1">
<text x="383.7" y="76.6">FOAM BOARD</text>
<text x="383.5" y="79.2">FT SIMPLE STORCH - v.1.1</text>
<text x="383.5" y="123.6">FT SIMPLE STORCH - v.1.1</text>
<text x="383.7" y="121">FOAM BOARD</text>
<text x="495.9" y="195.6">FOAM BOARD</text>
<text x="495.7" y="198.2">FT SIMPLE STORCH - v.1.1</text>
<text x="186.4" y="214.7">FOAM BOARD</text>
</g>
</svg>
